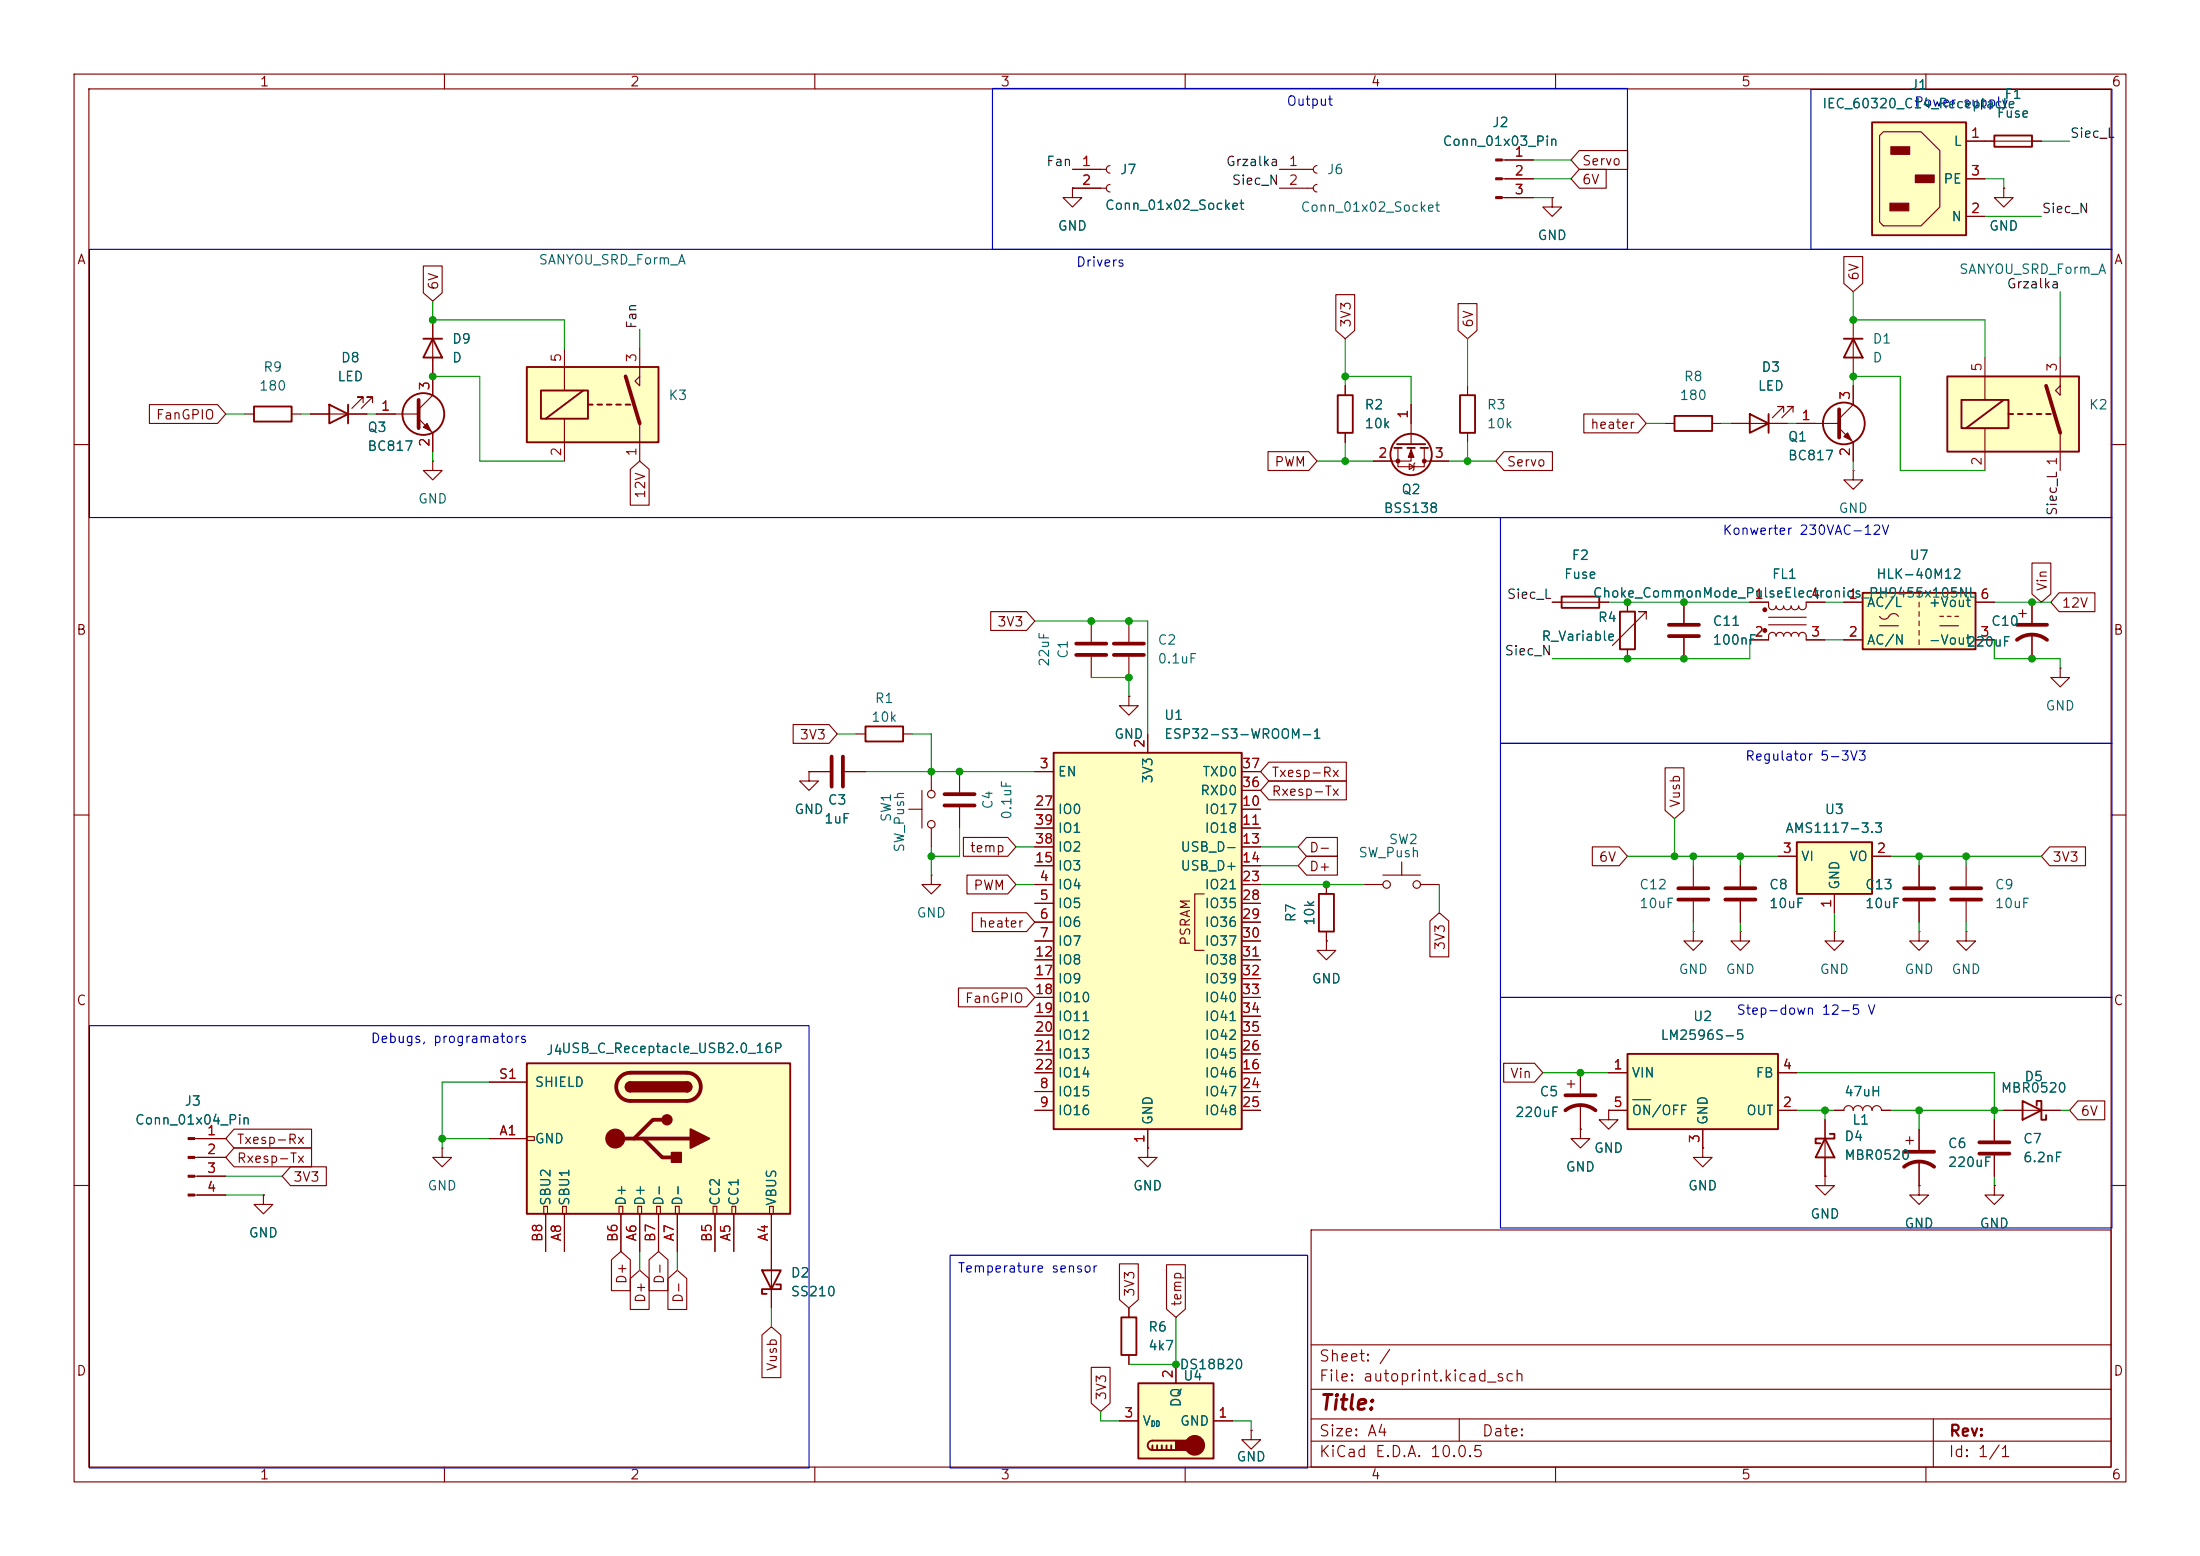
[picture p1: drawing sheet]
<svg xmlns="http://www.w3.org/2000/svg" width="297mm" height="210mm" viewBox="0 0 297 210" stroke-linecap="round" stroke-linejoin="round" font-family="sans-serif">
<g fill="none" stroke="#840000" stroke-width=".15">
<path d="M10 10h277v190h-277zM12 12h273v186h-273zM60 10v2M110 10v2M160 10v2M210 10v2M260 10v2M172.7 22.9h4.6M172.7 25.4h4.6M177.8 22.4a.51 .51 0 0 0-.5 .5 .51 .51 0 0 0 .5 .5M177.8 24.9a.51 .51 0 0 0-.5 .5 .51 .51 0 0 0 .5 .5M10 60h2"/>
<path d="M285 60h2M10 110h2M285 110h2M10 160h2M177 166h108v32h-108zM285 160h2M60 198v2M110 198v2M160 198v2M177 194.5h108M177 191.5h108M177 187.5h108"/>
<path d="M177 181.5h108M197 191.5v3M210 198v2M260 198v2M261 191.5v6.5"/>
</g>
<path d="M142.2 101.6h25.4v50.8h-25.4z" fill="#ffffc2"/>
<path d="M142.2 101.6h25.4v50.8h-25.4zM178.1 120.7h2v5h-2z" fill="none" stroke="#840000" stroke-width=".25"/>
<g fill="none" stroke="#840000" stroke-width=".15">
<path d="M154.9 99.1v2.5M139.7 104.1h2.5M139.7 119.4h2.5M139.7 109.2h2.5M139.7 111.8h2.5M139.7 114.3h2.5M139.7 116.8h2.5M167.6 104.1h2.6M167.6 119.4h2.6M167.6 109.2h2.6M167.6 111.8h2.6M167.6 114.3h2.6"/>
<path d="M167.6 116.8h2.6M167.6 106.7h2.6M179.1 119.4v1.3M184.1 119.4h2.6M186.7 118.1h5.1M189.2 116.3v1.8M191.8 119.4h2.5M139.7 121.9h2.5M139.7 124.5h2.5M139.7 127h2.5M139.7 129.5h2.5M139.7 132.1h2.5"/>
<path d="M139.7 134.6h2.5M139.7 137.2h2.5M139.7 139.7h2.5M162.6 120.7h-1.3v7.6h1.3M167.6 121.9h2.6M167.6 124.5h2.6M167.6 127h2.6M167.6 129.5h2.6M167.6 132.1h2.6M167.6 134.6h2.6M167.6 137.2h2.6M167.6 139.7h2.6"/>
<path d="M179.1 127v1.3h1.2l-1.2 1.2-1.3-1.2h1.3M179.1 127h.1M179.1 125.7v1.3M139.7 147.3h2.5M139.7 149.9h2.5M139.7 144.8h2.5M139.7 142.2h2.5M154.9 152.4v2.5M167.6 147.3h2.6M167.6 149.9h2.6M167.6 144.8h2.6M167.6 142.2h2.6"/>
<path d="M168.9 193v1.3h1.3l-1.3 1.3-1.3-1.3h1.3M168.9 193h.1"/>
<circle cx="187.2" cy="119.4" r=".51"/>
<circle cx="191.3" cy="119.4" r=".51"/>
</g>
<path d="M153.7 186.7h10.1v10.2h-10.1z" fill="#ffffc2"/>
<g fill="none" stroke="#840000" stroke-width=".25">
<path d="M34.3 54.9h5.1v2h-5.1zM188.6 59.9h3.8M188.2 60.5h1M190 60.5h1M191.8 60.5h1M210.8 80.5h5.1v1.5h-5.1zM218.7 82.6h2v5h-2zM151.4 177.8h2v5.1h-2zM153.7 186.7h10.1v10.2h-10.1zM155.6 195.7h3.1M155.6 195.1v.6M156.2 195.1v.6"/>
<path d="M156.8 195.1v.6M157.5 195.1v.6M158.1 195.1v.6M158.7 194.4h-3.1a.64 .64 0 0 0-.7 .7 .64 .64 0 0 0 .7 .6"/>
<circle cx="190.5" cy="61.3" r="2.79"/>
</g>
<g fill="#840000" stroke="#840000" stroke-width=".25">
<path d="M158.7 194.4h2v1.3h-2z"/>
<circle cx="161.3" cy="195.1" r="1.27"/>
</g>
<g fill="none" stroke="#840000" stroke-width=".15">
<path d="M33 55.9h1.3M39.4 55.9h1.2M190.5 54.6v5.3M188.7 60.5v2.5h3.6v-2.5M190.2 62.6l.7 .4-.7 .4zM190.5 60.5v1.7h-5.1M191 62.5l-.1 .1v.8l-.1 .1M192.3 62.2h3.3M250.2 63.5v1.3h1.3l-1.3 1.2-1.3-1.2h1.3M250.2 63.5h.1M209.5 81.3h7.7M219.7 81.3v1.3"/>
<path d="M219.7 87.6v1.3M222.2 83.6v-1h-1h1l-4.5 4.5M236.2 81.3h2.6v.5a.51 .51 0 0 0 .5 .5 .51 .51 0 0 0 .5-.5 .51 .51 0 0 0 .5 .5 .51 .51 0 0 0 .5-.5 .51 .51 0 0 0 .5 .5 .51 .51 0 0 0 .5-.5 .51 .51 0 0 0 .5 .5 .51 .51 0 0 0 .5-.5 .51 .51 0 0 0 .5 .5 .51 .51 0 0 0 .5-.5v-.5h2.6M236.2 86.4h2.6v-.5a.51 .51 0 0 1 .5-.6 .51 .51 0 0 1 .5 .6 .51 .51 0 0 1 .5-.6 .51 .51 0 0 1 .5 .6 .51 .51 0 0 1 .5-.6 .51 .51 0 0 1 .5 .6 .51 .51 0 0 1 .5-.6 .51 .51 0 0 1 .5 .6 .51 .51 0 0 1 .5-.6 .51 .51 0 0 1 .5 .6v.5h2.6M238.8 83.3h5M238.8 84.3h5M278.1 90.2v1.2h1.3l-1.3 1.3-1.2-1.3h1.2M278.1 90.2h.1M154.9 154.9v1.3h1.3l-1.3 1.3-1.2-1.3h1.2M154.9 154.9h.1M35.6 161.3v1.3h1.2l-1.2 1.2-1.3-1.2h1.3M35.6 161.3h.1"/>
<path d="M152.4 176.5v1.3M151.1 191.8h2.6M152.4 182.9v1.3M158.7 184.2v2.5M163.8 191.8h2.6"/>
</g>
<g fill="#840000" stroke="#840000" stroke-width=".15">
<path d="M190.5 60.7l.4 1h-.8z"/>
<circle cx="192.3" cy="62.2" r=".25"/>
<circle cx="188.7" cy="62.2" r=".25"/>
<circle cx="238.3" cy="82.3" r=".25"/>
<circle cx="238.3" cy="85.1" r=".25"/>
</g>
<path d="M251.5 80h15.2v7.6h-15.2z" fill="#ffffc2"/>
<path d="M251.5 80h15.2v7.6h-15.2z" fill="none" stroke="#840000" stroke-width=".25"/>
<g fill="none" stroke="#840000" stroke-width=".15">
<path d="M227.3 81.3v2.8M227.3 86.1v2.8M248.9 81.3h2.6M248.9 86.4h2.6M253.7 83.2a.77 .77 0 0 0 .8 .4 .77 .77 0 0 0 .6-.6 .73 .73 0 0 1 1.2 .2M253.7 84.5h2.6M259.1 80v.6M259.1 81.3v.6M259.1 82.6v.6M259.1 83.8v.7M259.1 85.1v.6M259.1 86.4v.6"/>
<path d="M261.9 84.5h2.5M261.9 83.2h.5M262.9 83.2h.5M263.9 83.2h.5M266.7 81.3h2.5M266.7 86.4h2.5M272.5 82.8h1.1M273 82.3v1M274.3 81.3v2.8M274.3 85.6v3.3"/>
</g>
<path d="M225.3 84.3h4.1M225.3 85.9h4.1M272.3 86.4a3.3 3.3 0 0 1 4.1 0M272.3 84.3h4.1" fill="none" stroke="#840000" stroke-width=".51"/>
<path d="M71.1 49.5h17.8v10.2h-17.8z" fill="#ffffc2"/>
<g fill="none" stroke="#840000" stroke-width=".15">
<path d="M41.9 55.9h7.6M49 54.4v-.8h-.7h.7l-1.5 1.5M50.3 54.4v-.8h-.8h.8l-1.5 1.5M50.8 55.9h5.7M56.5 56.5l1.9 1.9v2.6M58.4 43.2v10.1l-1.9 1.9M76.2 47v5.7M76.2 56.5v5.7M86.4 47v5.1l-.7-.7 .7-.6M86.4 57.2v5M58.4 62.2v1.3h1.3l-1.3 1.3-1.3-1.3h1.3M58.4 62.2h.1"/>
<path d="M122.7 109.2h1.8M124.5 106.7v5.1M125.7 104.1v2.6M125.7 111.8v2.5"/>
<circle cx="125.7" cy="111.3" r=".51"/>
<circle cx="125.7" cy="107.2" r=".51"/>
</g>
<g fill="none" stroke="#840000" stroke-width=".25">
<path d="M44.4 54.6l2.6 1.3-2.6 1.3zM47 54.6v2.6M57.1 45.7h2.6M58.4 45.7l1.3 2.6h-2.6zM71.1 49.5h17.8v10.2h-17.8zM73 52.7h6.4v3.8h-6.4zM78.7 52.7l-5 3.8M79.4 54.6h.6M80.6 54.6h.7M81.9 54.6h.6M83.2 54.6h.6M84.5 54.6h.6"/>
<circle cx="57.1" cy="55.9" r="2.82"/>
</g>
<path d="M56.5 54v3.8M84.5 50.8l1.9 6.4" fill="none" stroke="#840000" stroke-width=".51"/>
<path d="M57.7 57.2l.5 1-1.1-.5z" fill="#840000" stroke="#840000" stroke-width=".15"/>
<path d="M242.6 113.7h10.1v7h-10.1z" fill="#ffffc2"/>
<path d="M116.8 98h5.1v2.1h-5.1zM242.6 113.7h10.1v7h-10.1z" fill="none" stroke="#840000" stroke-width=".25"/>
<path d="M115.6 99.1h1.2M121.9 99.1h1.3M109.2 104.1h2.8M114 104.1h2.8M129.5 104.1v2.8M129.5 109v2.8M240 115.6h2.6M252.7 115.6h2.6M247.6 120.7v2.5" fill="none" stroke="#840000" stroke-width=".15"/>
<path d="M112.3 102.1v4.1M113.8 102.1v4.1M127.5 108.7h4.1M127.5 107.2h4.1" fill="none" stroke="#840000" stroke-width=".51"/>
<path d="M71.1 143.5h35.6v20.3h-35.6z" fill="#ffffc2"/>
<g fill="none" stroke="#840000" stroke-width=".15">
<path d="M144.8 22.9h4.6M144.8 25.4h4.6M149.9 22.4a.51 .51 0 0 0-.5 .5 .51 .51 0 0 0 .5 .5M149.9 24.9a.51 .51 0 0 0-.5 .5 .51 .51 0 0 0 .5 .5M181.6 52.1v1.2M181.6 58.4v1.3M198.1 52.1v1.2M198.1 58.4v1.3M242.6 57.2h5.7M248.3 57.8l1.9 1.9v2.5M250.2 52.1v2.5l-1.9 1.9M147.3 83.8v2.8"/>
<path d="M147.3 88.6v2.8M152.4 94v1.3h1.3l-1.3 1.2-1.3-1.2h1.3M152.4 94h.1M109.2 104.1v1.3h1.3l-1.3 1.3-1.3-1.3h1.3M109.2 104.1h.1M125.7 118.1v1.3h1.3l-1.3 1.3-1.2-1.3h1.2M125.7 118.1h.1M228.6 116.8v2.8M234.9 116.8v2.8M259.1 116.8v2.8M265.4 116.8v2.8M228.6 125.7v1.3h1.3l-1.3 1.3-1.3-1.3h1.3"/>
<path d="M228.6 125.7h.1M228.6 121.7v2.8M234.9 125.7v1.3h1.3l-1.3 1.3-1.2-1.3h1.2M234.9 125.7h.1M234.9 121.7v2.8M247.6 125.7v1.3h1.3l-1.3 1.3-1.2-1.3h1.2M247.6 125.7h.1M259.1 125.7v1.3h1.2l-1.2 1.3-1.3-1.3h1.3M259.1 125.7h.1M259.1 121.7v2.8M265.4 125.7v1.3h1.3l-1.3 1.3-1.2-1.3h1.2M265.4 125.7h.1"/>
<path d="M265.4 121.7v2.8M66 153.7h5.1M66 146.1h5.1M71.1 153.4h1v.5h-1zM211.6 146.3h1M212.1 145.8v1M213.4 144.8v2.8M213.4 149.1v3.3M229.9 154.9v1.3h1.2l-1.2 1.3-1.3-1.3h1.3M229.9 154.9h.1M246.4 158.8v1.2h1.2l-1.2 1.3-1.3-1.3h1.3M246.4 158.8h.1"/>
<path d="M246.4 151.1v7.7M247.6 149.9h1.3a.64 .64 0 0 1 .7-.7 .64 .64 0 0 1 .6 .7 .64 .64 0 0 1 .6-.7 .64 .64 0 0 1 .7 .7 .64 .64 0 0 1 .6-.7 .64 .64 0 0 1 .6 .7 .64 .64 0 0 1 .7-.7 .64 .64 0 0 1 .6 .7h1.3M257.3 153.9h1M257.8 153.4v1M259.1 152.4v2.8M259.1 156.7v3.3M269.2 151.1v2.8M269.2 156v2.8M270.5 149.9h7.6M73.4 162.8h.5v1h-.5zM73.7 163.8v5.1M75.9 162.8h.6v1h-.6z"/>
<path d="M76.2 163.8v5.1M83.6 162.8h.5v1h-.5zM83.8 163.8v5.1M86.1 162.8h.5v1h-.5zM86.4 163.8v5.1M88.6 162.8h.6v1h-.6zM88.9 163.8v5.1M91.2 162.8h.5v1h-.5zM91.4 163.8v5.1M96.3 162.8h.5v1h-.5zM96.5 163.8v5.1M98.8 162.8h.5v1h-.5z"/>
<path d="M99.1 163.8v5.1M103.9 162.8h.5v1h-.5zM104.1 163.8v12.7M259.1 160v1.3h1.2l-1.2 1.3-1.3-1.3h1.3M259.1 160h.1"/>
</g>
<g fill="none" stroke="#840000" stroke-width=".25">
<path d="M180.6 53.3h2v5.1h-2zM197.1 53.3h2v5.1h-2zM71.1 143.5h35.6v20.3h-35.6zM85.1 146.1a.63 .63 0 0 0-.6 .6 .63 .63 0 0 0 .6 .6M92.7 146.1a.64 .64 0 0 1 .7 .6 .64 .64 0 0 1-.7 .6M246.4 153.7l1.2 2.5h-2.5zM247 153h.6v.7h-2.5v.6h.6M273 148.6l2.6 1.3-2.6 1.2zM275 149.2v-.6h.6v2.5h.6v-.6M102.9 171.5h2.5l-1.3 2.5zM104.8 173.4h.6v.6h-2.5v.6h.6"/>
<circle cx="248.9" cy="57.1" r="2.82"/>
</g>
<g fill="none" stroke="#840000" stroke-width=".51">
<path d="M248.3 55.2v3.9M145.3 86.9h4.1M145.3 88.4h4.1M226.6 119.9h4M232.9 119.9h4.1M257 119.9h4.1M263.4 119.9h4.1M226.6 121.4h4M232.9 121.4h4.1M257 121.4h4.1M263.4 121.4h4.1M83.1 153.7h10.1"/>
<path d="M83.7 145.3a1.9 1.9 0 0 1 1.4-.5h7.6a1.91 1.91 0 0 1 1.9 1.9 1.91 1.91 0 0 1-1.9 1.9h-7.6a1.91 1.91 0 0 1-1.8-1.2 1.91 1.91 0 0 1 .4-2.1zM86.9 153.7l2.5 2.5h1.3M89.4 151.1h-1.3l-2.5 2.6M211.3 149.9a3.3 3.3 0 0 1 4.1 0M211.3 147.8h4.1M257 157.5a3.3 3.3 0 0 1 4.1 0M257 155.4h4.1M267.2 154.2h4.1M267.2 155.7h4.1"/>
</g>
<g fill="#840000" stroke="#840000" stroke-width=".25">
<path d="M85.1 146.1h7.6v1.2h-7.6z"/>
<path d="M92.7 146.1a.64 .64 0 0 1 .7 .6 .64 .64 0 0 1-.7 .6z"/>
<path d="M84.6 146.2l.5-.1v1.2a.63 .63 0 0 1-.6-.4 .63 .63 0 0 1 .1-.7z"/>
<path d="M93.2 152.4l2.6 1.3-2.6 1.2z"/>
<path d="M90.7 155.6h1.2v1.2h-1.2z"/>
<circle cx="90" cy="151.1" r=".63"/>
</g>
<g fill="#840000" stroke="#840000" stroke-width=".15">
<path d="M248.9 58.9l.5-.5 .5 1z"/>
<circle cx="83.1" cy="153.7" r="1.27"/>
</g>
<path d="M219.7 142.2h20.3v10.2h-20.3z" fill="#ffffc2"/>
<path d="M248.9 45.7h2.6M250.2 45.7l1.3 2.6h-2.6zM219.7 142.2h20.3v10.2h-20.3z" fill="none" stroke="#840000" stroke-width=".25"/>
<g fill="none" stroke="#840000" stroke-width=".15">
<path d="M144.8 25.4v1.3h1.2l-1.2 1.2-1.3-1.2h1.3M144.8 25.4h.1M202.8 21.6h4.2M202.8 24.1h4.2M202.8 26.7h4.2M209.5 26.7v1.2h1.3l-1.3 1.3-1.2-1.3h1.2M209.5 26.7h.1M250.2 43.2v7.6M152.4 83.8v2.8M152.4 88.6v2.8M26.3 153.7h4.2M26.3 156.2h4.2"/>
<path d="M26.3 158.8h4.2M59.7 154.9v1.3h1.3l-1.3 1.3-1.3-1.3h1.3M59.7 154.9h.1M213.4 152.4v1.3h1.2l-1.2 1.2-1.3-1.2h1.3M213.4 152.4h.1M217.2 149.9v1.2h1.2l-1.2 1.3-1.3-1.3h1.3M217.2 149.9h.1M217.2 144.8h2.5M217.2 149.9h2.5M229.9 152.4v2.5M240 144.8h2.6M240 149.9h2.6"/>
<path d="M26.3 161.3h4.2M269.2 160v1.3h1.3l-1.3 1.3-1.2-1.3h1.2M269.2 160h.1"/>
</g>
<path d="M220.4 148.4h2.5" fill="none" stroke="#006464" stroke-width=".15"/>
<g fill="#840000" stroke="#840000" stroke-width=".15">
<path d="M25.4 153.5h.9v.3h-.9z"/>
<path d="M25.4 156.1h.9v.2h-.9z"/>
<path d="M25.4 158.6h.9v.3h-.9z"/>
<path d="M25.4 161.2h.9v.2h-.9z"/>
<path d="M201.9 21.5h.9v.2h-.9z"/>
<path d="M201.9 24h.9v.3h-.9z"/>
<path d="M201.9 26.5h.9v.3h-.9z"/>
</g>
<path d="M150.4 88.4h4M150.4 86.9h4" fill="none" stroke="#840000" stroke-width=".51"/>
<path d="M262.9 50.8h17.8v10.2h-17.8z" fill="#ffffc2"/>
<path d="M268 48.3v5.7M268 57.8v5.7M278.1 48.3v5l-.6-.6 .6-.6M278.1 58.4v5.1" fill="none" stroke="#840000" stroke-width=".15"/>
<path d="M262.9 50.8h17.8v10.2h-17.8zM264.8 54h6.3v3.8h-6.3zM270.5 54l-5.1 3.8M271.1 55.9h.7M272.4 55.9h.6M273.7 55.9h.6M275 55.9h.6M276.2 55.9h.7" fill="none" stroke="#840000" stroke-width=".25"/>
<path d="M276.2 52.1l1.9 6.3" fill="none" stroke="#840000" stroke-width=".51"/>
<g fill="#ffffc2">
<path d="M252.7 16.5h12.7v15.3h-12.7z"/>
<path d="M253.7 18.3l.6-.5h5l2.6 2.5v7.6l-2.6 2.6h-5l-.6-.5z"/>
</g>
<path d="M252.7 16.5h12.7v15.3h-12.7zM269.2 18.3h5.1v1.5h-5.1zM226.1 56.1h5v2.1h-5zM236.2 55.9l2.6 1.3-2.6 1.2zM238.8 55.9v2.5" fill="none" stroke="#840000" stroke-width=".25"/>
<g fill="none" stroke="#840000" stroke-width=".15">
<path d="M253.7 18.3l.6-.5h5l2.6 2.5v7.6l-2.6 2.6h-5l-.6-.5zM265.4 19.1h10.2M57.1 35.9h2.6v3.6l-1.3 1.1-1.3-1.1zM144.8 25.4h.1M144.8 22.9h3.8M144.8 25.4h3.8M180.3 39.8h2.6v4.8l-1.3 1.1-1.3-1.1zM203.2 24.1h3.8M203.2 21.6h3.8M203.2 26.7h3.8M209.5 26.7h.1M213.2 22.9h3.6v2.5h-3.6l-1.1-1.3z"/>
<path d="M213.2 20.3h6.5v2.6h-6.5l-1.1-1.3zM248.9 34.6h2.6v3.7l-1.3 1.1-1.3-1.1zM265.4 29.2h2.6M265.4 24.1h2.6M270.5 25.4v1.3h1.3l-1.3 1.2-1.3-1.2h1.3M270.5 25.4h.1M20.2 54.6h9.2l1.1 1.3-1.1 1.3h-9.2zM41.9 55.9h2.5M47 55.9h2.5M50.8 55.9h2.5M58.4 43.2v2.5M58.4 48.3v5"/>
<path d="M58.4 58.4v2.6M181.6 52.1v1.2M181.6 58.4v1.3M190.5 54.6v2.6M196.8 41h2.6v3.6l-1.3 1.1-1.3-1.1zM213.8 55.9h7.3l1.1 1.3-1.1 1.2h-7.3zM224.8 57.2h1.3M231.1 57.2h1.3M233.7 57.2h7.6M240.8 55.6v-.7h-.8h.8l-1.5 1.5M242.1 55.6v-.7h-.8h.8l-1.6 1.5M242.6 57.2h2.5"/>
<path d="M250.2 52.1v2.5M250.2 59.7v2.5M85.1 63.3l1.3-1.1 1.2 1.1v4.9h-2.5zM171.2 61h5.5l1.1 1.2-1.1 1.3h-5.5zM185.4 62.2h2.6M193 62.2h2.6M203 61h6.6v2.5h-6.6l-1.1-1.3zM274.3 76h2.6v4.2l-1.3 1.1-1.3-1.1zM107.1 97.8h4.8l1.1 1.3-1.1 1.2h-4.8zM133.7 82.5h4.9l1.1 1.3-1.1 1.3h-4.9zM152.4 94h.1M154.9 99.1v2.5"/>
<path d="M209.5 81.3h1.3M215.9 81.3h1.3M219.7 81.3v1.3M219.7 87.6v1.3M227.3 81.3v2.8M227.3 86.1v2.8M236.2 81.3h2.6M236.2 86.4h2.6M243.8 81.3h2.6M243.8 86.4h2.6M248.9 81.3h2.6M248.9 86.4h2.6"/>
<path d="M266.7 81.3h2.5M266.7 86.4h2.5M274.3 81.3v2.8M274.3 85.6v3.3M278 80h4.8v2.6h-4.8l-1.1-1.3zM109.2 104.1h.1M109.2 104.1h2.8M114 104.1h2.8M130.1 113h5.9l1.2 1.3-1.2 1.3h-5.9zM130.5 118.1h5.5l1.2 1.3-1.2 1.3h-5.5zM139.7 104.1h2.5M139.7 119.4h2.5"/>
<path d="M139.7 109.2h2.5M139.7 111.8h2.5M139.7 114.3h2.5M139.7 116.8h2.5M167.6 104.1h2.6M167.6 119.4h2.6M167.6 109.2h2.6M167.6 111.8h2.6M167.6 114.3h2.6M167.6 116.8h2.6M167.6 106.7h2.6M171.3 102.9h10.5v2.5h-10.5l-1.1-1.3z"/>
<path d="M171.3 105.4h10.5v2.6h-10.5l-1.1-1.3zM176.4 113h4.1v2.6h-4.1l-1.1-1.3zM176.4 115.6h4.1v2.5h-4.1l-1.1-1.3zM179.1 119.4v1.3M215 114.3h3.6l1.1 1.3-1.1 1.2h-3.6zM224.8 103.6h2.5v5.8l-1.2 1.1-1.3-1.1zM234.9 116.8v2.8M240 115.6h2.6M252.7 115.6h2.6M259.1 116.8v2.8M276.7 114.3h4.8v2.5h-4.8l-1.1-1.2zM129.4 133.3h9.2l1.1 1.3-1.1 1.3h-9.2z"/>
<path d="M131.3 123.2h7.3l1.1 1.3-1.1 1.2h-7.3zM139.7 121.9h2.5M139.7 124.5h2.5M139.7 127h2.5M139.7 129.5h2.5M139.7 132.1h2.5M139.7 134.6h2.5M139.7 137.2h2.5M139.7 139.7h2.5M167.6 121.9h2.6M167.6 124.5h2.6M167.6 127h2.6"/>
<path d="M167.6 129.5h2.6M167.6 132.1h2.6M167.6 134.6h2.6M167.6 137.2h2.6M167.6 139.7h2.6M179.1 127h.1M179.1 125.7v1.3M193 124.3l1.3-1.1 1.3 1.1v4.8h-2.6zM234.9 121.7v2.8M247.6 120.7v2.5M259.1 121.7v2.8M26.7 153.7h3.8"/>
<path d="M26.7 156.2h3.8M26.7 158.8h3.8M31.6 152.4h10.5v2.5h-10.5l-1.1-1.2zM31.6 154.9h10.5v2.6h-10.5l-1.1-1.3zM39.2 157.5h4.9v2.5h-4.9l-1.1-1.2zM66 153.7h5.1M66 146.1h5.1M139.7 147.3h2.5M139.7 149.9h2.5M139.7 144.8h2.5M139.7 142.2h2.5M154.9 154.9h.1"/>
<path d="M154.9 152.4v2.5M167.6 147.3h2.6M167.6 149.9h2.6M167.6 144.8h2.6M167.6 142.2h2.6M203 143.5h4.2l1.1 1.3-1.1 1.3h-4.2zM213.4 152.4h.1M213.4 144.8v2.8M213.4 149.1v3.3M217.2 149.9h.1M217.2 149.9h2.5M217.2 144.8h2.5"/>
<path d="M229.9 154.9h.1M229.9 152.4v2.5M240 149.9h2.6M240 144.8h2.6M246.4 158.8h.1M246.4 151.1v2.6M246.4 156.2v2.6M247.6 149.9h1.3M254 149.9h1.3M259.1 152.4v2.8M259.1 156.7v3.3M269.2 151.1v2.8"/>
<path d="M269.2 156v2.8M270.5 149.9h2.5M275.6 149.9h2.5M280.5 148.6h3.6v2.5h-3.6l-1.1-1.2zM26.7 161.3h3.8M35.6 161.3h.1M73.7 163.8v5.1M76.2 163.8v5.1M82.5 170l1.3-1.1 1.3 1.1v4.2h-2.6zM83.8 163.8v5.1M85.1 172.6l1.3-1.1 1.2 1.1v4.1h-2.5zM86.4 163.8v5.1"/>
<path d="M87.6 170l1.3-1.1 1.3 1.1v4.2h-2.6zM88.9 163.8v5.1M90.2 172.6l1.2-1.1 1.3 1.1v4.1h-2.5zM91.4 163.8v5.1M96.5 163.8v5.1M99.1 163.8v5.1M104.1 163.8v7.7M104.1 174v2.5M151.1 170.6h2.6v4.8l-1.3 1.1-1.3-1.1zM152.4 176.5v1.3M157.5 170.7h2.5v6l-1.3 1.1-1.2-1.1zM259.1 160h.1"/>
<path d="M269.2 160h.1M102.9 180.2l1.2-1.1 1.3 1.1v5.7h-2.5zM147.3 184.5h2.6v4.9l-1.3 1.1-1.3-1.1zM151.1 191.8h2.6M152.4 182.9v1.3M158.7 184.2v2.5M163.8 191.8h2.6M168.9 193h.1"/>
</g>
<g fill="#840000" stroke="#840000" stroke-width=".15">
<path d="M255.1 27.4h2.6v1h-2.6z"/>
<path d="M255.3 19.8h2.5v1h-2.5z"/>
<path d="M258.6 23.6h2.5v1h-2.5z"/>
</g>
<g fill="none" stroke="#009600" stroke-width=".15">
<path d="M275.6 19.1h3.8M207 21.6h5.1M207 24.1h5.1M207 26.7h2.5M250.2 39.4v3.8h17.8v5.1M268 24.1h2.5v1.3M268 29.2h7.6M278.1 39.4v8.9M30.5 55.9h2.5M40.6 55.9h1.3M49.5 55.9h1.3M58.4 50.8h6.4v11.4h11.4"/>
<path d="M58.4 40.6v2.6h17.8v3.8M86.4 44.5v2.5M181.6 50.8h8.9v3.8M181.6 45.7v6.4M181.6 59.7v2.5M198.1 45.7v6.4M198.1 59.7v2.5M222.2 57.2h2.6M232.4 57.2h1.3M241.3 57.2h1.3M250.2 52.1v-1.3h6.3v12.7h11.5M58.4 61v1.2"/>
<path d="M177.8 62.2h7.6M195.6 62.2h6.3M250.2 62.2v1.3M113 99.1h2.6M123.2 99.1h2.5v5M139.7 83.8h15.2v15.3M147.3 91.4h5.1v2.6M217.2 81.3h19M236.2 86.4v2.5h-26.7M246.4 81.3h2.5M246.4 86.4h2.5M269.2 81.3h7.7"/>
<path d="M269.2 86.4v2.5h8.9v1.3M116.8 104.1h22.9M125.7 114.3v3.8M129.5 111.8v3.8h-3.8M137.2 114.3h2.5M137.2 119.4h2.5M170.2 114.3h5.1M170.2 116.8h5.1M170.2 119.4h13.9M194.3 119.4v3.8M219.7 115.6h20.3M226.1 110.5v5.1"/>
<path d="M228.6 115.6v1.2M234.9 115.6v1.2M255.3 115.6h20.3M259.1 115.6v1.2M265.4 115.6v1.2M228.6 124.5v1.2M234.9 124.5v1.2M247.6 123.2v2.5M259.1 124.5v1.2M265.4 124.5v1.2M30.5 158.8h7.6M59.7 153.7h6.3"/>
<path d="M66 146.1h-6.3v8.8M208.3 144.8h8.9M242.6 144.8h26.6v6.3M242.6 149.9h5M246.4 149.9v1.2M255.3 149.9h15.2M259.1 149.9v2.5M269.2 158.8v1.2M278.1 149.9h1.3M30.5 161.3h5.1M86.4 168.9v2.6M91.4 168.9v2.6"/>
<path d="M104.1 176.5v2.6M158.7 177.8v6.4h-6.3M148.6 190.5v1.3h2.5M166.4 191.8h2.5v1.2"/>
</g>
<path d="M134 11.9h85.7v21.8h-85.7zM244.5 12.1h40.6v21.6h-40.6zM12.1 33.7h273v36.2h-273zM202.6 69.9h82.5v30.4h-82.5zM202.6 100.3h82.5v34.3h-82.5zM12.1 138.4h97.1v59.7h-97.1zM202.6 134.6h82.5v31.1h-82.5zM128.3 169.4h48.2v28.7h-48.2z" fill="none" stroke="#0000c2" stroke-width=".15"/>
<path d="M220.4 148.4h2.5" fill="none" stroke="#006464" stroke-width=".15"/>
<g fill="#009600" stroke="#009600" stroke-width=".14">
<circle cx="226.1" cy="115.6" r=".46"/>
<circle cx="227.3" cy="88.9" r=".46"/>
<circle cx="219.7" cy="88.9" r=".46"/>
<circle cx="274.3" cy="81.3" r=".46"/>
<circle cx="274.3" cy="88.9" r=".46"/>
<circle cx="259.1" cy="115.6" r=".46"/>
<circle cx="265.4" cy="115.6" r=".46"/>
<circle cx="259.1" cy="149.9" r=".46"/>
<circle cx="246.4" cy="149.9" r=".46"/>
<circle cx="234.9" cy="115.6" r=".46"/>
<circle cx="228.6" cy="115.6" r=".46"/>
<circle cx="213.4" cy="144.8" r=".46"/>
<circle cx="219.7" cy="81.3" r=".46"/>
<circle cx="227.3" cy="81.3" r=".46"/>
<circle cx="250.2" cy="43.2" r=".46"/>
<circle cx="250.2" cy="50.8" r=".46"/>
<circle cx="198.1" cy="62.2" r=".46"/>
<circle cx="269.2" cy="149.9" r=".46"/>
<circle cx="181.6" cy="62.2" r=".46"/>
<circle cx="181.6" cy="50.8" r=".46"/>
<circle cx="152.4" cy="83.8" r=".46"/>
<circle cx="152.4" cy="91.4" r=".46"/>
<circle cx="158.7" cy="184.2" r=".46"/>
<circle cx="147.3" cy="83.8" r=".46"/>
<circle cx="179.1" cy="119.4" r=".46"/>
<circle cx="58.4" cy="43.2" r=".46"/>
<circle cx="58.4" cy="50.8" r=".46"/>
<circle cx="125.7" cy="104.1" r=".46"/>
<circle cx="129.5" cy="104.1" r=".46"/>
<circle cx="125.7" cy="115.6" r=".46"/>
<circle cx="59.7" cy="153.7" r=".46"/>
</g>
<text font-size="2" fill="#840000" x="178" y="190.8">Title:</text>
<g font-size="1.5" fill="#840000">
<text x="178" y="184.1">Sheet: /</text>
<text x="178" y="186.8">File: autoprint.kicad_sch</text>
<text x="178" y="197">KiCad E.D.A. 10.0.5</text>
<text x="178" y="194.2">Size: A4</text>
<text x="200" y="194.2">Date:</text>
<text x="263" y="197">Id: 1/1</text>
<text x="263" y="194.2">Rev:</text>
</g>
<g font-size="1.3" fill="#840000">
<text x="35" y="12">1</text>
<text x="85" y="12">2</text>
<text x="135" y="12">3</text>
<text x="185" y="12">4</text>
<text x="235" y="12">5</text>
<text x="285" y="12">6</text>
<text x="213.5" y="22.6">Servo</text>
<text x="213.5" y="25.2">6V</text>
<text x="10.3" y="36">A</text>
<text x="285.3" y="36">A</text>
<text x="59.5" y="39.2" transform="rotate(-90 59.5 39.2)">6V</text>
<text x="251.2" y="38" transform="rotate(-90 251.2 38)">6V</text>
<text x="182.7" y="44.3" transform="rotate(-90 182.7 44.3)">3V3</text>
<text x="199.2" y="44.3" transform="rotate(-90 199.2 44.3)">6V</text>
<text x="21" y="56.9">FanGPIO</text>
<text x="214.6" y="58.2">heater</text>
<text x="172" y="63.3">PWM</text>
<text x="203.3" y="63.3">Servo</text>
<text x="87.4" y="67.4" transform="rotate(-90 87.4 67.4)">12V</text>
<text x="276.6" y="79.9" transform="rotate(-90 276.6 79.9)">Vin</text>
<text x="278.3" y="82.3">12V</text>
<text x="10.2" y="86">B</text>
<text x="134.5" y="84.9">3V3</text>
<text x="285.2" y="86">B</text>
<text x="107.9" y="100.1">3V3</text>
<text x="171.6" y="105.2">Txesp-Rx</text>
<text x="171.6" y="107.7">Rxesp-Tx</text>
<text x="227.1" y="109.1" transform="rotate(-90 227.1 109.1)">Vusb</text>
<text x="130.8" y="115.4">temp</text>
<text x="176.7" y="115.4">D-</text>
<text x="176.7" y="117.9">D+</text>
<text x="215.8" y="116.6">6V</text>
<text x="277" y="116.6">3V3</text>
<text x="131.3" y="120.4">PWM</text>
<text x="132.1" y="125.5">heater</text>
<text x="161" y="127.7" transform="rotate(-90 161 127.7)">PSRAM</text>
<text x="195.4" y="128.4" transform="rotate(-90 195.4 128.4)">3V3</text>
<text x="10.2" y="136">C</text>
<text x="130.2" y="135.7">FanGPIO</text>
<text x="285.2" y="136">C</text>
<text x="203.8" y="145.8">Vin</text>
<text x="31.9" y="154.7">Txesp-Rx</text>
<text x="280.8" y="150.9">6V</text>
<text x="31.9" y="157.3">Rxesp-Tx</text>
<text x="39.5" y="159.8">3V3</text>
<text x="84.9" y="173.4" transform="rotate(-90 84.9 173.4)">D+</text>
<text x="90" y="173.4" transform="rotate(-90 90 173.4)">D-</text>
<text x="87.4" y="175.9" transform="rotate(-90 87.4 175.9)">D+</text>
<text x="92.5" y="175.9" transform="rotate(-90 92.5 175.9)">D-</text>
<text x="153.5" y="175.1" transform="rotate(-90 153.5 175.1)">3V3</text>
<text x="159.8" y="176.4" transform="rotate(-90 159.8 176.4)">temp</text>
<text x="10.2" y="186">D</text>
<text x="105.2" y="185.1" transform="rotate(-90 105.2 185.1)">Vusb</text>
<text x="285.2" y="186">D</text>
<text x="149.6" y="189.1" transform="rotate(-90 149.6 189.1)">3V3</text>
<text x="35" y="200">1</text>
<text x="85" y="200">2</text>
<text x="135" y="200">3</text>
<text x="185" y="200">4</text>
<text x="235" y="200">5</text>
<text x="285" y="200">6</text>
</g>
<g font-size="1.3" fill="#0000c2">
<text x="173.6" y="14.6">Output</text>
<text x="258.3" y="14.7">Power supply</text>
<text x="145.2" y="36.3">Drivers</text>
<text x="232.5" y="72.5">Konwerter 230VAC-12V</text>
<text x="235.5" y="103">Regulator 5-3V3</text>
<text x="234.3" y="137.3">Step-down 12-5 V</text>
<text x="50" y="141.1">Debugs, programators</text>
<text x="129.2" y="172.1">Temperature sensor</text>
</g>
<g font-size="1.3" fill="#006464">
<text x="201.3" y="17.5">J2</text>
<text x="245.9" y="14.9">IEC_60320_C14_Receptacle</text>
<text x="257.9" y="12.4">J1</text>
<text x="269.5" y="16.2">Fuse</text>
<text x="270.5" y="13.7">F1</text>
<text x="151.1" y="23.8">J7</text>
<text x="179.1" y="23.8">J6</text>
<text x="194.7" y="20">Conn_01x03_Pin</text>
<text x="263.7" y="20">L</text>
<text x="149.1" y="28.6">Conn_01x02_Socket</text>
<text x="175.5" y="28.9">Conn_01x02_Socket</text>
<text x="262.3" y="25.1">PE</text>
<text x="142.7" y="31.4">GND</text>
<text x="207.5" y="32.7">GND</text>
<text x="263.4" y="30.2">N</text>
<text x="268.4" y="31.4">GND</text>
<text x="72.6" y="36">SANYOU_SRD_Form_A</text>
<text x="264.4" y="37.3">SANYOU_SRD_Form_A</text>
<text x="60.9" y="46.7">D9</text>
<text x="252.7" y="46.7">D1</text>
<text x="34.9" y="53">180</text>
<text x="35.5" y="50.5">R9</text>
<text x="45.5" y="51.8">LED</text>
<text x="45.9" y="49.2">D8</text>
<text x="60.9" y="49.2">D</text>
<text x="227.2" y="51.8">R8</text>
<text x="237.2" y="53">LED</text>
<text x="237.7" y="50.5">D3</text>
<text x="252.7" y="49.2">D</text>
<text x="49.5" y="58.6">Q3</text>
<text x="90.2" y="54.3">K3</text>
<text x="184.1" y="55.6">R2</text>
<text x="184.1" y="58.1">10k</text>
<text x="200.6" y="55.6">R3</text>
<text x="200.6" y="58.1">10k</text>
<text x="226.7" y="54.3">180</text>
<text x="241.3" y="59.9">Q1</text>
<text x="281.9" y="55.6">K2</text>
<text x="49.5" y="61.2">BC817</text>
<text x="241.3" y="62.4">BC817</text>
<text x="56.4" y="68.3">GND</text>
<text x="186.7" y="69.5">BSS138</text>
<text x="189.1" y="67">Q2</text>
<text x="248.1" y="69.5">GND</text>
<text x="212.1" y="75.9">F2</text>
<text x="257.7" y="75.9">U7</text>
<text x="211.1" y="78.4">Fuse</text>
<text x="214.9" y="81">Choke_CommonMode_PulseElectronics_PH9455x105NL</text>
<text x="239.1" y="78.4">FL1</text>
<text x="251.9" y="82.2">AC/L</text>
<text x="253.2" y="78.4">HLK-40M12</text>
<text x="260.3" y="82.2">+Vout</text>
<text x="144.5" y="89" transform="rotate(-90 144.5 89)">C1</text>
<text x="156.2" y="87.3">C2</text>
<text x="156.2" y="89.9">0.1uF</text>
<text x="208" y="86.8">R_Variable</text>
<text x="215.6" y="84.3">R4</text>
<text x="231.1" y="84.8">C11</text>
<text x="231.1" y="87.3">100nF</text>
<text x="251.9" y="87.3">AC/N</text>
<text x="260.3" y="87.3">-Vout</text>
<text x="265.4" y="87.6">220uF</text>
<text x="268.7" y="84.8">C10</text>
<text x="118" y="95.2">R1</text>
<text x="141.9" y="90.1" transform="rotate(-90 141.9 90.1)">22uF</text>
<text x="117.5" y="97.7">10k</text>
<text x="150.3" y="100">GND</text>
<text x="157.1" y="97.5">U1</text>
<text x="157.1" y="100">ESP32-S3-WROOM-1</text>
<text x="276.1" y="96.2">GND</text>
<text x="142.7" y="105.1">EN</text>
<text x="155.9" y="105.8" transform="rotate(-90 155.9 105.8)">3V3</text>
<text x="161.9" y="107.6">RXD0</text>
<text x="162.2" y="105.1">TXD0</text>
<text x="107.2" y="110.2">GND</text>
<text x="111.2" y="111.5">1uF</text>
<text x="111.7" y="108.9">C3</text>
<text x="120.6" y="111" transform="rotate(-90 120.6 111)">SW1</text>
<text x="134.3" y="109.3" transform="rotate(-90 134.3 109.3)">C4</text>
<text x="136.9" y="110.7" transform="rotate(-90 136.9 110.7)">0.1uF</text>
<text x="142.7" y="110.2">IO0</text>
<text x="142.7" y="112.7">IO1</text>
<text x="162.6" y="110.2">IO17</text>
<text x="162.6" y="112.7">IO18</text>
<text x="240.9" y="112.7">AMS1117-3.3</text>
<text x="246.3" y="110.2">U3</text>
<text x="122.4" y="115.1" transform="rotate(-90 122.4 115.1)">SW_Push</text>
<text x="142.7" y="117.8">IO3</text>
<text x="142.7" y="115.3">IO2</text>
<text x="159.3" y="115.3">USB_D-</text>
<text x="159.3" y="117.8">USB_D+</text>
<text x="183.3" y="116">SW_Push</text>
<text x="187.4" y="114.2">SW2</text>
<text x="243.1" y="116.5">VI</text>
<text x="249.6" y="116.5">VO</text>
<text x="123.7" y="124.2">GND</text>
<text x="142.7" y="120.3">IO4</text>
<text x="142.7" y="122.9">IO5</text>
<text x="142.7" y="125.4">IO6</text>
<text x="162.6" y="120.3">IO21</text>
<text x="162.6" y="122.9">IO35</text>
<text x="162.6" y="125.4">IO36</text>
<text x="175.2" y="124.6" transform="rotate(-90 175.2 124.6)">R7</text>
<text x="177.7" y="125" transform="rotate(-90 177.7 125)">10k</text>
<text x="221.2" y="120.3">C12</text>
<text x="221.2" y="122.9">10uF</text>
<text x="238.7" y="120.3">C8</text>
<text x="238.7" y="122.9">10uF</text>
<text x="248.6" y="120.2" transform="rotate(-90 248.6 120.2)">GND</text>
<text x="251.7" y="120.3">C13</text>
<text x="251.7" y="122.9">10uF</text>
<text x="269.2" y="120.3">C9</text>
<text x="269.2" y="122.9">10uF</text>
<text x="142.7" y="128">IO7</text>
<text x="142.7" y="130.5">IO8</text>
<text x="162.6" y="128">IO37</text>
<text x="162.6" y="130.5">IO38</text>
<text x="226.5" y="131.8">GND</text>
<text x="232.9" y="131.8">GND</text>
<text x="245.6" y="131.8">GND</text>
<text x="257" y="131.8">GND</text>
<text x="263.4" y="131.8">GND</text>
<text x="142.7" y="133">IO9</text>
<text x="142.7" y="135.6">IO10</text>
<text x="162.6" y="133">IO39</text>
<text x="162.6" y="135.6">IO40</text>
<text x="177" y="133">GND</text>
<text x="73.6" y="142.7">J4USB_C_Receptacle_USB2.0_16P</text>
<text x="142.7" y="138.1">IO11</text>
<text x="142.7" y="140.7">IO12</text>
<text x="142.7" y="143.2">IO13</text>
<text x="162.6" y="143.2">IO45</text>
<text x="162.6" y="138.1">IO41</text>
<text x="162.6" y="140.7">IO42</text>
<text x="224.1" y="140.7">LM2596S-5</text>
<text x="228.5" y="138.1">U2</text>
<text x="24.8" y="149.6">J3</text>
<text x="72.1" y="147">SHIELD</text>
<text x="142.7" y="148.3">IO15</text>
<text x="142.7" y="145.7">IO14</text>
<text x="162.6" y="145.7">IO46</text>
<text x="162.6" y="148.3">IO47</text>
<text x="207.8" y="148.3">C5</text>
<text x="220.2" y="145.7">VIN</text>
<text x="236.9" y="145.7">FB</text>
<text x="248.9" y="148.3">47uH</text>
<text x="270" y="147.8">MBR0520</text>
<text x="273.2" y="146.3">D5</text>
<text x="18.1" y="152.1">Conn_01x04_Pin</text>
<text x="72.1" y="154.6">GND</text>
<text x="142.7" y="150.8">IO16</text>
<text x="155.9" y="151.9" transform="rotate(-90 155.9 151.9)">GND</text>
<text x="162.6" y="150.8">IO48</text>
<text x="204.5" y="151.1">220uF</text>
<text x="215.1" y="155.9">GND</text>
<text x="220.2" y="150.8">ON/OFF</text>
<text x="230.8" y="151.9" transform="rotate(-90 230.8 151.9)">GND</text>
<text x="235.7" y="150.8">OUT</text>
<text x="248.9" y="154.3">D4</text>
<text x="250" y="152.1">L1</text>
<text x="262.9" y="155.3">C6</text>
<text x="273" y="154.6">C7</text>
<text x="57.6" y="161">GND</text>
<text x="152.9" y="161">GND</text>
<text x="211.3" y="158.4">GND</text>
<text x="227.8" y="161">GND</text>
<text x="248.9" y="156.9">MBR0520</text>
<text x="262.9" y="157.8">220uF</text>
<text x="273" y="157.2">6.2nF</text>
<text x="33.5" y="167.3">GND</text>
<text x="74.6" y="162.8" transform="rotate(-90 74.6 162.8)">SBU2</text>
<text x="77.2" y="162.8" transform="rotate(-90 77.2 162.8)">SBU1</text>
<text x="84.8" y="162.8" transform="rotate(-90 84.8 162.8)">D+</text>
<text x="87.3" y="162.8" transform="rotate(-90 87.3 162.8)">D+</text>
<text x="89.9" y="162.8" transform="rotate(-90 89.9 162.8)">D-</text>
<text x="92.4" y="162.8" transform="rotate(-90 92.4 162.8)">D-</text>
<text x="97.5" y="162.8" transform="rotate(-90 97.5 162.8)">CC2</text>
<text x="100" y="162.8" transform="rotate(-90 100 162.8)">CC1</text>
<text x="105.1" y="162.8" transform="rotate(-90 105.1 162.8)">VBUS</text>
<text x="244.3" y="164.8">GND</text>
<text x="257" y="166.1">GND</text>
<text x="267.2" y="166.1">GND</text>
<text x="106.7" y="172.7">D2</text>
<text x="106.7" y="175.3">SS210</text>
<text x="154.9" y="180">R6</text>
<text x="154.9" y="182.6">4k7</text>
<text x="159.2" y="185.1">DS18B20</text>
<text x="159.6" y="186.6">U4</text>
<text x="159.7" y="190" transform="rotate(-90 159.7 190)">DQ</text>
<text x="154.2" y="192.7">V</text>
<text x="159.2" y="192.7">GND</text>
<text x="166.8" y="197.6">GND</text>
</g>
<g font-size="1.3" fill="#0f0f0f">
<text x="141.2" y="22.7">Fan</text>
<text x="165.4" y="22.7">Grzalka</text>
<text x="279.4" y="18.9">Siec_L</text>
<text x="166.2" y="25.3">Siec_N</text>
<text x="275.6" y="29.1">Siec_N</text>
<text x="270.8" y="39.2">Grzalka</text>
<text x="86.2" y="44.5" transform="rotate(-90 86.2 44.5)">Fan</text>
<text x="278" y="69.7" transform="rotate(-90 278 69.7)">Siec_L 1</text>
<text x="203.3" y="81.2">Siec_L</text>
<text x="203" y="88.8">Siec_N</text>
</g>
<g font-size="1.3" fill="#a90000">
<text x="146" y="22.7">1</text>
<text x="173.9" y="22.7">1</text>
<text x="204.4" y="21.5">1</text>
<text x="204.4" y="24">2</text>
<text x="266" y="18.9">1</text>
<text x="266" y="24">3</text>
<text x="146" y="25.3">2</text>
<text x="173.9" y="25.3">2</text>
<text x="204.4" y="26.5">3</text>
<text x="266" y="29.1">2</text>
<text x="58.3" y="52.8" transform="rotate(-90 58.3 52.8)">3</text>
<text x="76.1" y="49" transform="rotate(-90 76.1 49)">5</text>
<text x="86.2" y="49" transform="rotate(-90 86.2 49)">3</text>
<text x="267.8" y="50.3" transform="rotate(-90 267.8 50.3)">5</text>
<text x="278" y="50.3" transform="rotate(-90 278 50.3)">3</text>
<text x="51.3" y="55.7">1</text>
<text x="190.4" y="56.6" transform="rotate(-90 190.4 56.6)">1</text>
<text x="243.1" y="57">1</text>
<text x="250.1" y="54.1" transform="rotate(-90 250.1 54.1)">3</text>
<text x="58.3" y="60.4" transform="rotate(-90 58.3 60.4)">2</text>
<text x="76.1" y="61.7" transform="rotate(-90 76.1 61.7)">2</text>
<text x="86.2" y="61.7" transform="rotate(-90 86.2 61.7)">1</text>
<text x="186" y="62.1">2</text>
<text x="193.6" y="62.1">3</text>
<text x="250.1" y="61.7" transform="rotate(-90 250.1 61.7)">2</text>
<text x="267.8" y="63" transform="rotate(-90 267.8 63)">2</text>
<text x="236.8" y="81.1">1</text>
<text x="244.4" y="81.1">4</text>
<text x="249.5" y="81.1">1</text>
<text x="267.2" y="81.1">6</text>
<text x="236.8" y="86.2">2</text>
<text x="244.4" y="86.2">3</text>
<text x="249.5" y="86.2">2</text>
<text x="267.2" y="86.2">3</text>
<text x="154.8" y="101.1" transform="rotate(-90 154.8 101.1)">2</text>
<text x="140.2" y="104">3</text>
<text x="167.6" y="106.5">36</text>
<text x="167.6" y="104">37</text>
<text x="139.6" y="109.1">27</text>
<text x="139.6" y="111.6">39</text>
<text x="167.6" y="109.1">10</text>
<text x="167.6" y="111.6">11</text>
<text x="139.6" y="116.7">15</text>
<text x="139.6" y="114.2">38</text>
<text x="140.2" y="119.2">4</text>
<text x="167.6" y="114.2">13</text>
<text x="167.6" y="116.7">14</text>
<text x="167.6" y="119.2">23</text>
<text x="240.6" y="115.4">3</text>
<text x="253.3" y="115.4">2</text>
<text x="140.2" y="121.8">5</text>
<text x="140.2" y="124.3">6</text>
<text x="167.6" y="121.8">28</text>
<text x="167.6" y="124.3">29</text>
<text x="247.5" y="122.7" transform="rotate(-90 247.5 122.7)">1</text>
<text x="139.6" y="129.4">12</text>
<text x="139.6" y="131.9">17</text>
<text x="140.2" y="126.9">7</text>
<text x="167.6" y="126.9">30</text>
<text x="167.6" y="129.4">31</text>
<text x="167.6" y="131.9">32</text>
<text x="139.6" y="134.5">18</text>
<text x="139.6" y="137">19</text>
<text x="167.6" y="134.5">33</text>
<text x="167.6" y="137">34</text>
<text x="139.6" y="139.6">20</text>
<text x="139.6" y="142.1">21</text>
<text x="167.6" y="142.1">26</text>
<text x="167.6" y="139.6">35</text>
<text x="67.2" y="145.9">S1</text>
<text x="139.6" y="144.6">22</text>
<text x="140.2" y="147.2">8</text>
<text x="140.2" y="149.7">9</text>
<text x="167.6" y="144.6">16</text>
<text x="167.6" y="147.2">24</text>
<text x="167.6" y="149.7">25</text>
<text x="217.7" y="144.6">1</text>
<text x="217.7" y="149.7">5</text>
<text x="240.6" y="149.7">2</text>
<text x="240.6" y="144.6">4</text>
<text x="27.8" y="153.5">1</text>
<text x="67.3" y="153.5">A1</text>
<text x="154.8" y="154.4" transform="rotate(-90 154.8 154.4)">1</text>
<text x="229.7" y="154.4" transform="rotate(-90 229.7 154.4)">3</text>
<text x="27.8" y="156.1">2</text>
<text x="27.8" y="158.6">3</text>
<text x="27.8" y="161.2">4</text>
<text x="73.5" y="167.7" transform="rotate(-90 73.5 167.7)">B8</text>
<text x="76.1" y="167.6" transform="rotate(-90 76.1 167.6)">A8</text>
<text x="83.7" y="167.7" transform="rotate(-90 83.7 167.7)">B6</text>
<text x="86.2" y="167.6" transform="rotate(-90 86.2 167.6)">A6</text>
<text x="88.8" y="167.7" transform="rotate(-90 88.8 167.7)">B7</text>
<text x="91.3" y="167.6" transform="rotate(-90 91.3 167.6)">A7</text>
<text x="96.4" y="167.7" transform="rotate(-90 96.4 167.7)">B5</text>
<text x="98.9" y="167.6" transform="rotate(-90 98.9 167.6)">A5</text>
<text x="104" y="167.6" transform="rotate(-90 104 167.6)">A4</text>
<text x="151.7" y="191.6">3</text>
<text x="158.6" y="186.2" transform="rotate(-90 158.6 186.2)">2</text>
<text x="164.4" y="191.6">1</text>
</g>
<text font-size=".8" fill="#006464" x="155.3" y="192.7">DD</text>
</svg>
